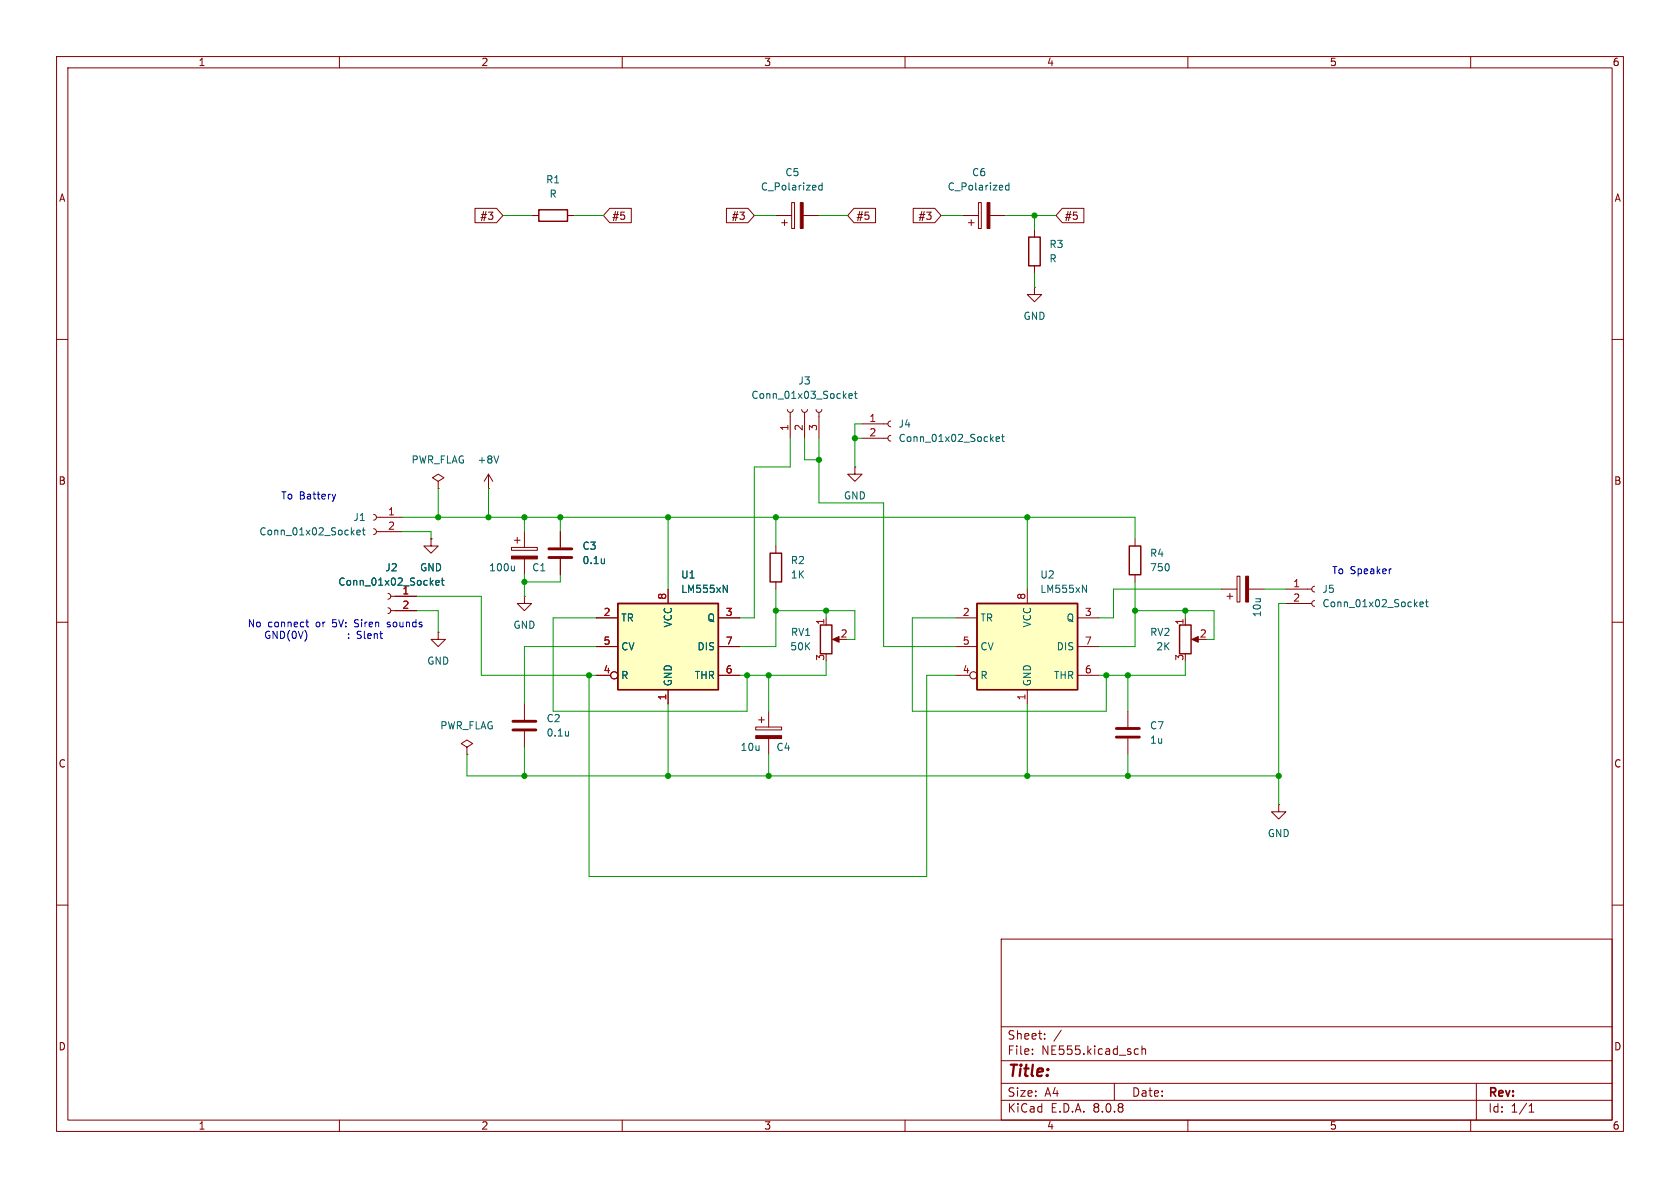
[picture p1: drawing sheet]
<svg xmlns="http://www.w3.org/2000/svg" width="297mm" height="210mm" viewBox="0 0 297 210" stroke-linecap="round" stroke-linejoin="round" font-family="sans-serif">
<g fill="none" stroke="#840000" stroke-width=".18">
<path d="M10 10h277v190h-277zM12 12h273v186h-273zM60 10v2M110 10v2M160 10v2M210 10v2M260 10v2M94 38.1h1.2M100.3 38.1h1.3M137.2 38.1h2.8M138.2 39.4h1M138.7 38.9v1"/>
<path d="M140 35.8h.5v4.6h-.5zM142 38.1h2.8M170.2 38.1h2.8M171.2 39.4h1M171.7 38.9v1M173 35.8h.5v4.6h-.5zM175 38.1h2.8M182.9 50.8v1.3h1.2l-1.2 1.2-1.3-1.2h1.3M182.9 50.8h.1M182.9 40.6v1.3M182.9 47v1.3M10 60h2"/>
<path d="M139.2 72.4l.1 .3 .4 .2 .4-.2 .1-.3M139.7 72.9v4.6M141.7 72.4l.2 .3 .3 .2 .4-.2 .1-.3M142.2 72.9v4.6M144.3 72.4l.1 .3 .4 .2 .3-.2 .2-.3M144.8 72.9v4.6M285 60h2M86.4 86.4h.1M86.4 83.8l-.8 1.3M86.4 83.8v2.6M86.4 83.8l.7 1.3M90.4 96.8h4.6v.5h-4.6z"/>
<path d="M90.9 95.5h1M91.4 95v1M92.7 94v2.8M92.7 98.8v2.8M10 110h2M215.9 104.1h2.8M216.9 105.4h1M217.4 104.9v1M218.7 101.9h.5v4.5h-.5zM220.7 104.1h2.8M227.3 104.1h4.6M227.3 106.7h4.6"/>
<path d="M232.4 106.2l-.3 .1-.2 .4 .2 .3 .3 .2M232.4 103.6l-.3 .2-.2 .3 .2 .4 .3 .1M285 110h2M133.6 128.5h4.6v.5h-4.6zM134.1 127.3h1M134.6 126.7v1.1M135.9 125.7v2.8M135.9 130.6v2.8M226.1 142.2v1.3h1.2l-1.2 1.3-1.3-1.3h1.3M226.1 142.2h.1M10 160h2M177 166h108v32h-108z"/>
<path d="M285 160h2M60 198v2M110 198v2M160 198v2M177 194.5h108M177 191.5h108M177 187.5h108M177 181.5h108M182.5 186.3v.1M182.5 185.5v.1M184.7 183.6v.1M184.7 182.8v.1"/>
<path d="M187.6 182.1l-1.3 2M197 191.5v3M200.8 185.4l.4 .1M201.2 186.3l-.4 .1M201.9 185.5l.2-.1 .4 .1v.9M201.9 184.9v1.5M210 198v2M260 198v2M261 191.5v6.5M270.3 196.6h.9M270.3 195.5l.4-.4v1.5"/>
</g>
<g fill="#840000" stroke="#840000" stroke-width=".18">
<path d="M133.6 130h4.6v.6h-4.6z"/>
<path d="M90.4 98.3h4.6v.5h-4.6z"/>
<path d="M220.2 101.9h.5v4.5h-.5z"/>
<path d="M141.5 35.8h.5v4.6h-.5z"/>
<path d="M174.5 35.8h.5v4.6h-.5z"/>
</g>
<path d="M95.2 37.1h5.1v2h-5.1zM181.9 41.9h2v5.1h-2z" fill="none" stroke="#840000" stroke-width=".25"/>
<g fill="none" stroke="#006464" stroke-width=".18">
<path d="M145.3 32.3v1.3M145.3 32.8h-.3l-.3 .2 .2 .5h.4M178.4 32.8h-.4l-.2 .2 .1 .5h.5M178.4 32.3v1.3M150.1 70l.6-.1-.1-.3h-.3l-.2 .2v.6h.5M151 69.6h.5M151.2 69.2v1l.3 .2M88.2 80.6l-.4 1.3M90.9 100.1v.8M90.9 100.8l-.1 .1M251 106.8l.6-.1v-.2l-.4-.1-.2 .2 .1 .6h.5M252 106.4h.5"/>
<path d="M252.2 106v1.1l.3 .2"/>
</g>
<path d="M172.7 106.7h17.8v15.2h-17.8z" fill="#ffffc2"/>
<path d="M136.1 97.8h2.1v5.1h-2.1zM145 110.5h2.1v5.1h-2.1zM172.7 106.7h17.8v15.2h-17.8zM208.5 110.5h2.1v5.1h-2.1z" fill="none" stroke="#840000" stroke-width=".25"/>
<g fill="none" stroke="#840000" stroke-width=".18">
<path d="M77.5 85.1l1-.6-1-.7-1 .7 1 .6v1.3M77.5 86.4h.1M99.1 94v2.8M99.1 98.8v2.8M137.2 96.5v1.3M92.7 105.4v1.3h1.3l-1.3 1.3-1.3-1.3h1.3M92.7 105.4h.1M137.2 102.9v1.2M146 109.2v1.3M147.6 113h1M168.9 109.2h3.8M168.9 119.4h2.5"/>
<path d="M168.9 114.3h3.8M181.6 104.1v2.6M190.5 109.2h3.8M190.5 119.4h3.8M190.5 114.3h3.8M209.5 109.2v1.3M211.1 113h1M181.6 121.9v2.6M199.4 125.7v2.8M199.4 130.6v2.8"/>
<circle cx="172.1" cy="119.4" r=".63"/>
</g>
<path d="M106.9 98.8v.8M106.9 99.5l-.1 .1M191.4 103.4l.7 1.3v-1.3" fill="none" stroke="#006464" stroke-width=".18"/>
<g fill="#840000" stroke="#840000" stroke-width=".18">
<path d="M147.2 113l1.1-.5v1z"/>
<path d="M210.7 113l1.1-.5v1z"/>
</g>
<path d="M97 98.6h4.1M97 97h4.1M197.4 130.3h4M197.4 128.8h4" fill="none" stroke="#840000" stroke-width=".51"/>
<path d="M109.2 106.7h17.8v15.2h-17.8z" fill="#ffffc2"/>
<path d="M199.6 96.5h2.1v5.1h-2.1zM109.2 106.7h17.8v15.2h-17.8z" fill="none" stroke="#840000" stroke-width=".25"/>
<g fill="none" stroke="#840000" stroke-width=".18">
<path d="M84 36.8h3.8l1.1 1.3-1.1 1.3h-3.8zM107.8 36.8h3.8v2.6h-3.8l-1.1-1.3zM128.4 36.8h3.8l1.1 1.3-1.1 1.3h-3.8zM151 36.8h3.8v2.6h-3.8l-1.1-1.3zM161.4 36.8h3.9l1.1 1.3-1.1 1.3h-3.9zM187.8 36.8h3.8v2.6h-3.8l-1.1-1.3zM152.4 77.5h4.6M152.4 74.9h4.6M157.5 77l-.4 .1-.1 .4 .1 .3 .4 .2M157.5 74.4l-.4 .2-.1 .3 .1 .4 .4 .1M66 93.5l.4 .1 .1 .4-.1 .3-.4 .2M66 90.9l.4 .2 .1 .3-.1 .4-.4 .1"/>
<path d="M66.5 94h4.6M66.5 91.4h4.6M76.2 95.3v1.2h1.3l-1.3 1.3-1.3-1.3h1.3M76.2 95.3h.1M99.1 94v2.8M99.1 98.8v2.8M151.1 82.6v1.2h1.3l-1.3 1.3-1.2-1.3h1.2M151.1 82.6h.1M200.7 95.3v1.2M68.6 107.4l.3 .2 .2 .4-.2 .3-.3 .2M68.6 104.9l.3 .2 .2 .3-.2 .4-.3 .1M69.1 108h4.6"/>
<path d="M69.1 105.4h4.6M77.5 111.8v1.2h1.2l-1.2 1.3-1.3-1.3h1.3M77.5 111.8h.1M105.4 109.2h3.8M105.4 119.4h2.5M105.4 114.3h3.8M118.1 104.1v2.6M127 109.2h3.8M127 119.4h3.8M127 114.3h3.8M200.7 101.6v1.3M82.5 132.1l1.1-.7-1.1-.6-1 .6 1 .7v1.3"/>
<path d="M82.5 133.4h.1M92.7 124.5v2.8M92.7 129.3v2.8M118.1 121.9v2.6"/>
<circle cx="108.6" cy="119.4" r=".63"/>
</g>
<g fill="none" stroke="#006464" stroke-width=".18">
<path d="M176.1 77.6l.6-.1-.1-.2-.3-.1-.2 .2 .1 .6h.4M177.1 77.2h.4M177.2 76.8v1.1l.3 .1M63.1 94.1l.6-.1-.1-.2-.3-.1-.2 .2v.6h.5M64.1 93.7h.4M64.2 93.3v1.1l.3 .2M106.9 98.8v.8M106.9 99.5l-.1 .1M77 103l.7-.1-.1-.2-.4-.1-.2 .2 .1 .6h.5M78 102.6h.5M78.2 102.2v1.1l.3 .1M127.9 103.4l.7 1.3v-1.3"/>
<path d="M100.5 129.3v.8M100.5 130l-.1 .1"/>
</g>
<path d="M90.7 129h4M90.7 127.5h4" fill="none" stroke="#840000" stroke-width=".51"/>
<path d="M59.3 87.4l-.3 .8M54.1 110h.5M54.3 109.5v1.1l.3 .2M61.6 112.7v.2M61.6 112.1v.1M64.4 111.6v1.1l.2 .2M68.5 110.8h.1M68.6 110l-.1 .1 .1 .3M245.8 100.6h.2" fill="none" stroke="#0000c2" stroke-width=".18"/>
<g fill="none" stroke="#009600" stroke-width=".18">
<path d="M88.9 38.1h5.1M101.6 38.1h5.1M133.3 38.1h3.9M144.8 38.1h5.1M166.4 38.1h3.8M177.8 38.1h8.9M182.9 38.1v2.5M182.9 48.3v2.5M139.7 77.5v5.1h-6.4v26.6h-2.5M142.2 77.5v3.8h2.6M144.8 77.5v11.4h11.4v25.4h12.7M151.1 77.5h1.3"/>
<path d="M152.4 74.9h-1.3v7.7M71.1 91.4h129.6v3.9M71.1 94h5.1v1.3M77.5 86.4v5M86.4 86.4v5M92.7 91.4v2.6M99.1 91.4v2.6M118.1 91.4v12.7M137.2 91.4v5.1M181.6 91.4v12.7M73.7 105.4h11.4v14h20.3M73.7 108h3.8v3.8"/>
<path d="M92.7 101.6v3.8M99.1 101.6v1.3h-6.4M104.1 119.4v35.5h59.7v-35.5h5.1M105.4 114.3h-12.7v10.2M105.4 109.2h-7.6v16.5h34.3v-6.3M135.9 119.4v6.3M137.2 108h13.9v5h-1.2M137.2 104.1v10.2h-6.4M146 116.8v2.6h-15.2M146 108v1.2M168.9 109.2h-7.6v16.5h34.3v-6.3M199.4 119.4v6.3"/>
<path d="M200.7 102.9v11.4h-6.4M200.7 108h13.9v5h-1.2M209.5 116.8v2.6h-15.2M209.5 108v1.2M215.9 104.1h-19.1v5.1h-2.5M223.5 104.1h3.8M227.3 106.7h-1.2v35.5M82.5 133.4v3.8h143.6M92.7 132.1v5.1M118.1 124.5v12.7M135.9 133.4v3.8M181.6 124.5v12.7"/>
<path d="M199.4 133.4v3.8"/>
</g>
<g fill="#009600" stroke="#009600" stroke-width=".18">
<circle cx="144.8" cy="81.3" r=".46"/>
<circle cx="92.7" cy="91.4" r=".46"/>
<circle cx="99.1" cy="91.4" r=".46"/>
<circle cx="86.4" cy="91.4" r=".46"/>
<circle cx="92.7" cy="102.9" r=".46"/>
<circle cx="118.1" cy="91.4" r=".46"/>
<circle cx="137.2" cy="91.4" r=".46"/>
<circle cx="151.1" cy="77.5" r=".46"/>
<circle cx="181.6" cy="137.2" r=".46"/>
<circle cx="199.4" cy="119.4" r=".46"/>
<circle cx="195.6" cy="119.4" r=".46"/>
<circle cx="199.4" cy="137.2" r=".46"/>
<circle cx="226.1" cy="137.2" r=".46"/>
<circle cx="104.1" cy="119.4" r=".46"/>
<circle cx="77.5" cy="91.4" r=".46"/>
<circle cx="92.7" cy="137.2" r=".46"/>
<circle cx="209.5" cy="108" r=".46"/>
<circle cx="181.6" cy="91.4" r=".46"/>
<circle cx="200.7" cy="108" r=".46"/>
<circle cx="146" cy="108" r=".46"/>
<circle cx="182.9" cy="38.1" r=".46"/>
<circle cx="132.1" cy="119.4" r=".46"/>
<circle cx="135.9" cy="119.4" r=".46"/>
<circle cx="137.2" cy="108" r=".46"/>
<circle cx="135.9" cy="137.2" r=".46"/>
<circle cx="118.1" cy="137.2" r=".46"/>
</g>
<text font-size="2.8" fill="#840000" x="178" y="190.9">Title:</text>
<g font-size="2.1" fill="#840000">
<text x="178" y="184">Sheet:</text>
<text x="178" y="186.7">File:</text>
<text x="184.1" y="186.7">NE555.kicad_sch</text>
<text x="178" y="196.9">KiCad</text>
<text x="178" y="194.1">Size:</text>
<text x="184.7" y="194.1">A4</text>
<text x="185.7" y="196.9">E.D.A.</text>
<text x="193.3" y="196.9">8.0.8</text>
<text x="200" y="194.1">Date:</text>
<text x="263" y="194.3">Rev:</text>
<text x="263" y="196.9">Id:</text>
<text x="267.1" y="196.9">1/1</text>
</g>
<g font-size="1.8" fill="#840000">
<text x="35" y="11.9">1</text>
<text x="85" y="11.9">2</text>
<text x="135" y="11.9">3</text>
<text x="185" y="11.9">4</text>
<text x="235" y="11.9">5</text>
<text x="285" y="11.9">6</text>
<text x="10.3" y="35.9">A</text>
<text x="285.3" y="35.9">A</text>
<text x="84.8" y="39.1">#3</text>
<text x="108.1" y="39.1">#5</text>
<text x="129.2" y="39.1">#3</text>
<text x="151.3" y="39.1">#5</text>
<text x="162.3" y="39.1">#3</text>
<text x="188.1" y="39.1">#5</text>
<text x="10.3" y="85.9">B</text>
<text x="285.3" y="85.9">B</text>
<text x="10.3" y="135.9">C</text>
<text x="285.3" y="135.9">C</text>
<text x="10.3" y="185.9">D</text>
<text x="285.3" y="185.9">D</text>
<text x="35" y="199.9">1</text>
<text x="85" y="199.9">2</text>
<text x="135" y="199.9">3</text>
<text x="185" y="199.9">4</text>
<text x="235" y="199.9">5</text>
<text x="285" y="199.9">6</text>
</g>
<g font-size="1.8" fill="#006464">
<text x="96.4" y="32.6">R1</text>
<text x="97.1" y="35.2">R</text>
<text x="134.4" y="33.9">C_Polarized</text>
<text x="138.7" y="31.3">C5</text>
<text x="167.4" y="33.9">C_Polarized</text>
<text x="171.8" y="31.3">C6</text>
<text x="185.4" y="44">R3</text>
<text x="185.4" y="46.6">R</text>
<text x="180.8" y="56.7">GND</text>
<text x="132.7" y="70.7">Conn_01x03_Socket</text>
<text x="141" y="68.2">J3</text>
<text x="158.8" y="75.8">J4</text>
<text x="72.7" y="82.1">PWR_FLAG</text>
<text x="84.3" y="82.1">+8V</text>
<text x="158.8" y="78.3">Conn_01x02_Socket</text>
<text x="149.1" y="88.5">GND</text>
<text x="45.7" y="94.8">Conn_01x02_Socket</text>
<text x="62.4" y="92.3">J1</text>
<text x="68" y="101.2">J2</text>
<text x="74.2" y="101.2">GND</text>
<text x="86.4" y="101.2">100u</text>
<text x="94" y="101.2">C1</text>
<text x="102.9" y="97.4">C3</text>
<text x="102.9" y="99.9">0.1u</text>
<text x="139.7" y="99.9">R2</text>
<text x="203.2" y="98.7">R4</text>
<text x="203.2" y="101.2">750</text>
<text x="59.7" y="103.7">Conn_01x02_Socket</text>
<text x="120.3" y="102.5">U1</text>
<text x="120.3" y="105">LM555xN</text>
<text x="139.7" y="102.5">1K</text>
<text x="183.8" y="102.5">U2</text>
<text x="183.8" y="105">LM555xN</text>
<text x="233.7" y="105">J5</text>
<text x="233.7" y="107.5">Conn_01x02_Socket</text>
<text x="90.7" y="111.4">GND</text>
<text x="109.7" y="110.1">TR</text>
<text x="119" y="111" transform="rotate(-90 119 111)">VCC</text>
<text x="125" y="110.1">Q</text>
<text x="139.7" y="112.6">RV1</text>
<text x="173.2" y="110.1">TR</text>
<text x="182.5" y="111" transform="rotate(-90 182.5 111)">VCC</text>
<text x="188.5" y="110.1">Q</text>
<text x="203.2" y="112.6">RV2</text>
<text x="223.1" y="109.2" transform="rotate(-90 223.1 109.2)">10u</text>
<text x="75.4" y="117.7">GND</text>
<text x="109.7" y="115.2">CV</text>
<text x="123.2" y="115.2">DIS</text>
<text x="139.6" y="115.2">50K</text>
<text x="173.2" y="115.2">CV</text>
<text x="186.7" y="115.2">DIS</text>
<text x="204.3" y="115.2">2K</text>
<text x="109.7" y="120.2">R</text>
<text x="119" y="121.4" transform="rotate(-90 119 121.4)">GND</text>
<text x="122.7" y="120.2">THR</text>
<text x="173.2" y="120.2">R</text>
<text x="182.5" y="121.4" transform="rotate(-90 182.5 121.4)">GND</text>
<text x="186.2" y="120.2">THR</text>
<text x="77.7" y="129.1">PWR_FLAG</text>
<text x="96.5" y="127.9">C2</text>
<text x="96.5" y="130.4">0.1u</text>
<text x="203.2" y="129.1">C7</text>
<text x="203.2" y="131.7">1u</text>
<text x="130.8" y="132.9">10u</text>
<text x="137.2" y="132.9">C4</text>
<text x="224" y="148.2">GND</text>
</g>
<g font-size="1.8" fill="#a90000">
<text x="139.4" y="76.3" transform="rotate(-90 139.4 76.3)">1</text>
<text x="142" y="76.3" transform="rotate(-90 142 76.3)">2</text>
<text x="144.5" y="76.3" transform="rotate(-90 144.5 76.3)">3</text>
<text x="153.6" y="74.7">1</text>
<text x="153.6" y="77.2">2</text>
<text x="68.5" y="91.2">1</text>
<text x="68.5" y="93.7">2</text>
<text x="71" y="105.2">1</text>
<text x="71" y="107.7">2</text>
<text x="117.9" y="106.1" transform="rotate(-90 117.9 106.1)">8</text>
<text x="181.4" y="106.1" transform="rotate(-90 181.4 106.1)">8</text>
<text x="228.5" y="103.9">1</text>
<text x="228.5" y="106.4">2</text>
<text x="106.6" y="109">2</text>
<text x="128.2" y="109">3</text>
<text x="145.8" y="110.6" transform="rotate(-90 145.8 110.6)">1</text>
<text x="148.5" y="112.8">2</text>
<text x="170.1" y="109">2</text>
<text x="191.7" y="109">3</text>
<text x="209.3" y="110.6" transform="rotate(-90 209.3 110.6)">1</text>
<text x="212" y="112.8">2</text>
<text x="106.6" y="119.1">4</text>
<text x="106.6" y="114">5</text>
<text x="128.2" y="119.1">6</text>
<text x="128.2" y="114">7</text>
<text x="145.8" y="116.9" transform="rotate(-90 145.8 116.9)">3</text>
<text x="170.1" y="119.1">4</text>
<text x="170.1" y="114">5</text>
<text x="191.7" y="119.1">6</text>
<text x="191.7" y="114">7</text>
<text x="209.3" y="116.9" transform="rotate(-90 209.3 116.9)">3</text>
<text x="117.9" y="123.9" transform="rotate(-90 117.9 123.9)">1</text>
<text x="181.4" y="123.9" transform="rotate(-90 181.4 123.9)">1</text>
</g>
<g font-size="1.8" fill="#0000c2">
<text x="49.6" y="88.5">To Battery</text>
<text x="235.4" y="101.7">To Speaker</text>
<text x="43.7" y="111.1">No</text>
<text x="47.2" y="113.1">GND(0V)</text>
<text x="47.3" y="111.1">connect</text>
<text x="55.9" y="111.1">or</text>
<text x="59.1" y="111.1">5V:</text>
<text x="63.1" y="111.1">Siren</text>
<text x="63.3" y="113.1">:</text>
<text x="65" y="113.1">Slent</text>
<text x="69.1" y="111.1">sounds</text>
</g>
</svg>
